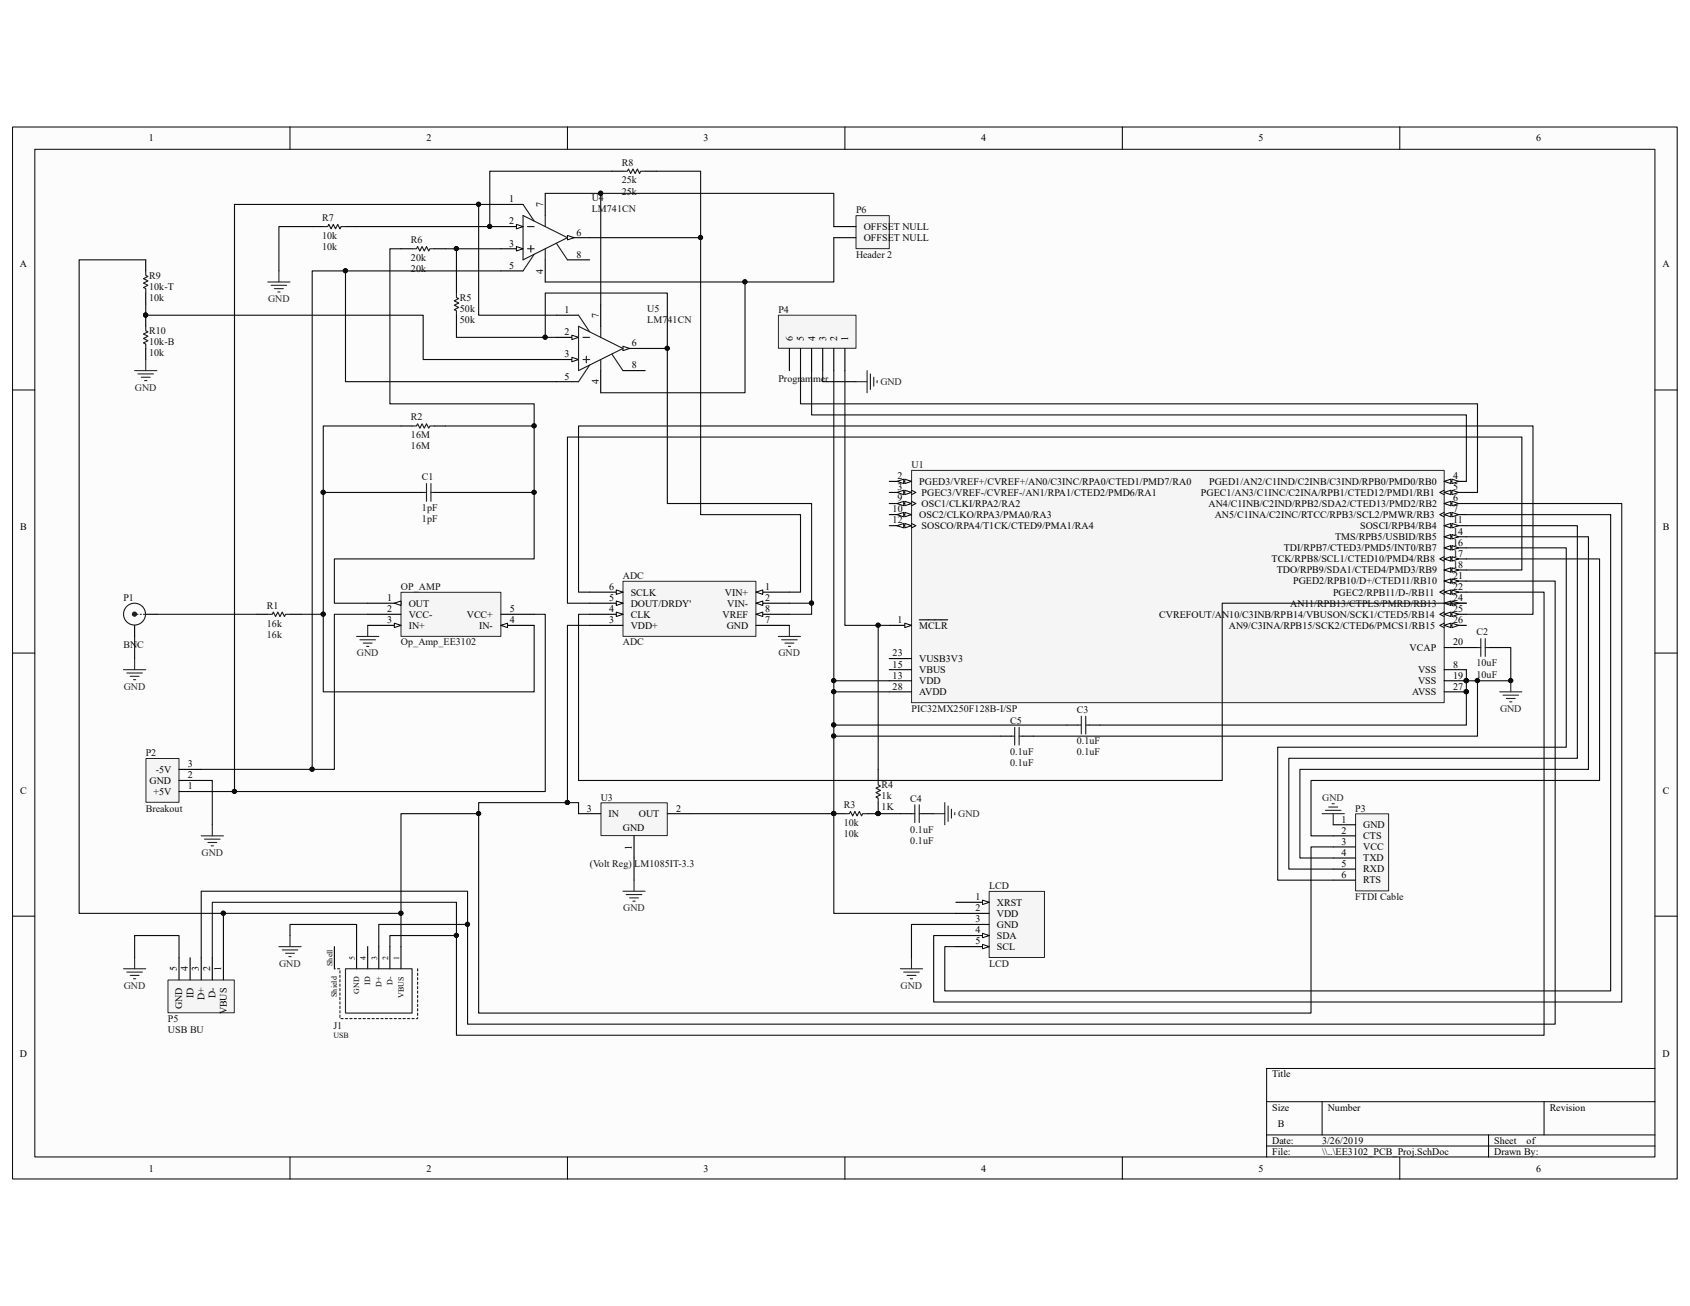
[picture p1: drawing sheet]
<svg xmlns="http://www.w3.org/2000/svg" width="279mm" height="216mm" viewBox="0 0 279 216" stroke-linecap="round" stroke-linejoin="round" font-family="sans-serif">
<path d="M2.1 21h275.2v173.9h-275.2z" fill="#fcfcfc"/>
<path d="M2.1 21h275.2v173.9h-275.2z" fill="none" stroke="#000" stroke-width=".17"/>
<path d="M5.8 24.7h267.8v166.6h-267.8z" fill="#fcfcfc"/>
<g fill="none" stroke="#000" stroke-width=".17">
<path d="M5.8 24.7h267.8v166.6h-267.8zM47.9 21v3.6M93.8 21v3.6M139.7 21v3.6M185.6 21v3.6M231.4 21v3.6M2.1 64.5h3.6M273.6 64.5h3.7M2.1 108h3.6M273.6 108h3.7M2.1 151.5h3.6M273.6 151.5h3.7"/>
<path d="M273.6 176.6h-64.2v14.7M47.9 191.3v3.6M93.8 191.3v3.6M139.7 191.3v3.6M185.6 191.3v3.6M209.4 182.1h64.2M209.4 187.6h64.2M209.4 189.5h64.2M218.6 182.1v5.5M231.4 191.3v3.6M246.1 187.6v3.7M255.3 182.1v5.5"/>
</g>
<path d="M66.3 98h16.5v7.2h-16.5z" fill="#f5f5f5"/>
<path d="M66.3 97.9h16.5v7.3h-16.5z" fill="none" stroke="#262626" stroke-width=".17"/>
<path d="M60.8 99.7h5.5" fill="none" stroke="#000" stroke-width=".18"/>
<path d="M65.2 99.7l1.1-.3v.7z" fill="#fcfcfc"/>
<path d="M65.2 99.7l1.1-.3v.7z" fill="none" stroke="#000" stroke-width=".17"/>
<path d="M60.8 101.6h5.5M60.8 103.4h5.5" fill="none" stroke="#000" stroke-width=".18"/>
<path d="M65.2 103l1.1 .4-1.1 .4z" fill="#fcfcfc"/>
<path d="M65.2 103l1.1 .4-1.1 .4z" fill="none" stroke="#000" stroke-width=".17"/>
<path d="M82.8 103.4h5.5" fill="none" stroke="#000" stroke-width=".18"/>
<path d="M82.8 103.4l1.1-.4v.8z" fill="#fcfcfc"/>
<path d="M82.8 103.4l1.1-.4v.8z" fill="none" stroke="#000" stroke-width=".17"/>
<path d="M66.3 70.4h1.8M71.8 70.4h1.8M68.1 81.4h1.9M71.8 81.4h1.8M22.3 103.4v1.8M24.1 101.6h1.8M42.4 101.6h1.9M47.9 101.6h1.9M82.8 101.6h5.5" fill="none" stroke="#000" stroke-width=".18"/>
<g fill="none" stroke="#1c1c1c" stroke-width=".18">
<path d="M68.1 70.4h.8l.1-.3 .4 .7 .4-.7 .3 .7 .4-.7 .4 .7 .2-.4h.7M70.5 79.9v3M71.2 79.9v3M70 81.4h.5M71.2 81.4h.6M22.6 101.6h.2M23.2 101.6h.2M23.7 101.6h.2M44.3 101.6h.7l.2-.4 .4 .7 .3-.7 .4 .7 .4-.7 .3 .7 .2-.3h.7"/>
<circle cx="22.2" cy="101.5" r="1.81"/>
</g>
<circle cx="22.2" cy="101.5" r=".34" fill="#1c1c1c" stroke="#1c1c1c" stroke-width=".18"/>
<path d="M150.7 77.8h88.1v38.4h-88.1z" fill="#f5f5f5"/>
<path d="M150.7 77.8h88.1v38.4h-88.1z" fill="none" stroke="#262626" stroke-width=".17"/>
<path d="M147 103.4h3.7" fill="none" stroke="#000" stroke-width=".18"/>
<path d="M149.6 103l1.1 .4-1.1 .4z" fill="#fcfcfc"/>
<path d="M149.6 103l1.1 .4-1.1 .4z" fill="none" stroke="#000" stroke-width=".17"/>
<path d="M147 79.6h3.7M152 102.5h4.7" fill="none" stroke="#000" stroke-width=".18"/>
<path d="M149.6 79.2l1.1 .4-1.1 .3z" fill="#fcfcfc"/>
<path d="M149.6 79.2l1.1 .4-1.1 .3z" fill="none" stroke="#000" stroke-width=".17"/>
<path d="M148.3 79.6l1.1-.4v.7z" fill="#fcfcfc"/>
<path d="M148.3 79.6l1.1-.4v.7zM150.7 81l.7 .4-.7 .4" fill="none" stroke="#000" stroke-width=".17"/>
<path d="M147 81.4h3.7" fill="none" stroke="#000" stroke-width=".18"/>
<path d="M149.6 81l1.1 .4-1.1 .4z" fill="#fcfcfc"/>
<path d="M149.6 81l1.1 .4-1.1 .4z" fill="none" stroke="#000" stroke-width=".17"/>
<path d="M148.3 81.4l1.1-.4v.8z" fill="#fcfcfc"/>
<path d="M148.3 81.4l1.1-.4v.8z" fill="none" stroke="#000" stroke-width=".17"/>
<path d="M238.8 79.6h3.6" fill="none" stroke="#000" stroke-width=".18"/>
<path d="M238.8 79.6l1.1-.4v.7z" fill="#fcfcfc"/>
<path d="M238.8 79.6l1.1-.4v.7z" fill="none" stroke="#000" stroke-width=".17"/>
<path d="M240 79.2l1.1 .4-1.1 .3z" fill="#fcfcfc"/>
<path d="M240 79.2l1.1 .4-1.1 .3zM238.8 81l-.8 .4 .8 .4" fill="none" stroke="#000" stroke-width=".17"/>
<path d="M238.8 81.4h3.6" fill="none" stroke="#000" stroke-width=".18"/>
<path d="M238.8 81.4l1.1-.4v.8z" fill="#fcfcfc"/>
<path d="M238.8 81.4l1.1-.4v.8z" fill="none" stroke="#000" stroke-width=".17"/>
<path d="M240 81l1.1 .4-1.1 .4z" fill="#fcfcfc"/>
<path d="M240 81l1.1 .4-1.1 .4z" fill="none" stroke="#000" stroke-width=".17"/>
<path d="M238.8 83.2h3.6" fill="none" stroke="#000" stroke-width=".18"/>
<path d="M238.8 83.2l1.1-.3v.7z" fill="#fcfcfc"/>
<path d="M238.8 83.2l1.1-.3v.7z" fill="none" stroke="#000" stroke-width=".17"/>
<path d="M240 82.9l1.1 .3-1.1 .4z" fill="#fcfcfc"/>
<path d="M238.8 84.7l-.8 .4 .8 .3M240 82.9l1.1 .3-1.1 .4z" fill="none" stroke="#000" stroke-width=".17"/>
<path d="M238.8 85.1h3.6" fill="none" stroke="#000" stroke-width=".18"/>
<path d="M238.8 85.1l1.1-.4v.7z" fill="#fcfcfc"/>
<path d="M238.8 85.1l1.1-.4v.7z" fill="none" stroke="#000" stroke-width=".17"/>
<path d="M240 84.7l1.1 .4-1.1 .3z" fill="#fcfcfc"/>
<path d="M150.7 82.9l.7 .3-.7 .4M240 84.7l1.1 .4-1.1 .3z" fill="none" stroke="#000" stroke-width=".17"/>
<path d="M147 83.2h3.7M238.8 110.7h3.6" fill="none" stroke="#000" stroke-width=".18"/>
<path d="M149.6 82.9l1.1 .3-1.1 .4z" fill="#fcfcfc"/>
<path d="M149.6 82.9l1.1 .3-1.1 .4z" fill="none" stroke="#000" stroke-width=".17"/>
<path d="M148.3 83.2l1.1-.3v.7z" fill="#fcfcfc"/>
<path d="M148.3 83.2l1.1-.3v.7z" fill="none" stroke="#000" stroke-width=".17"/>
<path d="M147 85.1h3.7" fill="none" stroke="#000" stroke-width=".18"/>
<path d="M149.6 84.7l1.1 .4-1.1 .3z" fill="#fcfcfc"/>
<path d="M149.6 84.7l1.1 .4-1.1 .3z" fill="none" stroke="#000" stroke-width=".17"/>
<path d="M148.3 85.1l1.1-.4v.7z" fill="#fcfcfc"/>
<path d="M148.3 85.1l1.1-.4v.7z" fill="none" stroke="#000" stroke-width=".17"/>
<path d="M238.8 86.9h3.6" fill="none" stroke="#000" stroke-width=".18"/>
<path d="M238.8 86.9l1.1-.4v.8z" fill="#fcfcfc"/>
<path d="M238.8 86.9l1.1-.4v.8z" fill="none" stroke="#000" stroke-width=".17"/>
<path d="M240 86.5l1.1 .4-1.1 .4z" fill="#fcfcfc"/>
<path d="M150.7 86.5l.7 .4-.7 .4M240 86.5l1.1 .4-1.1 .4z" fill="none" stroke="#000" stroke-width=".17"/>
<path d="M147 86.9h3.7" fill="none" stroke="#000" stroke-width=".18"/>
<path d="M149.6 86.5l1.1 .4-1.1 .4z" fill="#fcfcfc"/>
<path d="M149.6 86.5l1.1 .4-1.1 .4z" fill="none" stroke="#000" stroke-width=".17"/>
<path d="M148.3 86.9l1.1-.4v.8z" fill="#fcfcfc"/>
<path d="M148.3 86.9l1.1-.4v.8z" fill="none" stroke="#000" stroke-width=".17"/>
<path d="M238.8 88.7h3.6M147 112.5h3.7" fill="none" stroke="#000" stroke-width=".18"/>
<path d="M238.8 88.7l1.1-.3v.7z" fill="#fcfcfc"/>
<path d="M238.8 88.7l1.1-.3v.7z" fill="none" stroke="#000" stroke-width=".17"/>
<path d="M240 88.4l1.1 .3-1.1 .4z" fill="#fcfcfc"/>
<path d="M240 88.4l1.1 .3-1.1 .4z" fill="none" stroke="#000" stroke-width=".17"/>
<path d="M238.8 90.6h3.6M147 110.7h3.7" fill="none" stroke="#000" stroke-width=".18"/>
<path d="M238.8 90.6l1.1-.4v.7z" fill="#fcfcfc"/>
<path d="M238.8 90.6l1.1-.4v.7z" fill="none" stroke="#000" stroke-width=".17"/>
<path d="M240 90.2l1.1 .4-1.1 .3z" fill="#fcfcfc"/>
<path d="M238.8 92l-.8 .4 .8 .4M240 90.2l1.1 .4-1.1 .3z" fill="none" stroke="#000" stroke-width=".17"/>
<path d="M238.8 92.4h3.6" fill="none" stroke="#000" stroke-width=".18"/>
<path d="M238.8 92.4l1.1-.4v.8z" fill="#fcfcfc"/>
<path d="M238.8 92.4l1.1-.4v.8z" fill="none" stroke="#000" stroke-width=".17"/>
<path d="M240 92l1.1 .4-1.1 .4z" fill="#fcfcfc"/>
<path d="M240 92l1.1 .4-1.1 .4z" fill="none" stroke="#000" stroke-width=".17"/>
<path d="M238.8 94.2h3.6" fill="none" stroke="#000" stroke-width=".18"/>
<path d="M238.8 94.2l1.1-.3v.7z" fill="#fcfcfc"/>
<path d="M238.8 94.2l1.1-.3v.7z" fill="none" stroke="#000" stroke-width=".17"/>
<path d="M240 93.9l1.1 .3-1.1 .4z" fill="#fcfcfc"/>
<path d="M240 93.9l1.1 .3-1.1 .4z" fill="none" stroke="#000" stroke-width=".17"/>
<path d="M238.8 96.1h3.6M238.8 112.5h3.6M238.8 107h3.6" fill="none" stroke="#000" stroke-width=".18"/>
<circle cx="242.4" cy="112.5" r=".34" fill="#0e0e0e" stroke="#0e0e0e" stroke-width=".17"/>
<path d="M238.8 96.1l1.1-.4v.7z" fill="#fcfcfc"/>
<path d="M238.8 96.1l1.1-.4v.7z" fill="none" stroke="#000" stroke-width=".17"/>
<path d="M240 95.7l1.1 .4-1.1 .3z" fill="#fcfcfc"/>
<path d="M238.8 97.5l-.8 .4 .8 .4M240 95.7l1.1 .4-1.1 .3z" fill="none" stroke="#000" stroke-width=".17"/>
<path d="M238.8 97.9h3.6" fill="none" stroke="#000" stroke-width=".18"/>
<path d="M238.8 97.9l1.1-.4v.8z" fill="#fcfcfc"/>
<path d="M238.8 97.9l1.1-.4v.8z" fill="none" stroke="#000" stroke-width=".17"/>
<path d="M240 97.5l1.1 .4-1.1 .4z" fill="#fcfcfc"/>
<path d="M240 97.5l1.1 .4-1.1 .4z" fill="none" stroke="#000" stroke-width=".17"/>
<path d="M238.8 99.7h3.6M147 108.9h3.7" fill="none" stroke="#000" stroke-width=".18"/>
<path d="M238.8 99.7l1.1-.3v.7z" fill="#fcfcfc"/>
<path d="M238.8 99.7l1.1-.3v.7z" fill="none" stroke="#000" stroke-width=".17"/>
<path d="M240 99.4l1.1 .3-1.1 .4z" fill="#fcfcfc"/>
<path d="M240 99.4l1.1 .3-1.1 .4zM238.8 101.2l-.8 .4 .8 .3" fill="none" stroke="#000" stroke-width=".17"/>
<path d="M238.8 101.6h3.6" fill="none" stroke="#000" stroke-width=".18"/>
<path d="M238.8 101.6l1.1-.4v.7z" fill="#fcfcfc"/>
<path d="M238.8 101.6l1.1-.4v.7z" fill="none" stroke="#000" stroke-width=".17"/>
<path d="M240 101.2l1.1 .4-1.1 .3z" fill="#fcfcfc"/>
<path d="M238.8 103l-.8 .4 .8 .4M240 101.2l1.1 .4-1.1 .3z" fill="none" stroke="#000" stroke-width=".17"/>
<path d="M238.8 103.4h3.6" fill="none" stroke="#000" stroke-width=".18"/>
<path d="M238.8 103.4l1.1-.4v.8z" fill="#fcfcfc"/>
<path d="M238.8 103.4l1.1-.4v.8z" fill="none" stroke="#000" stroke-width=".17"/>
<path d="M240 103l1.1 .4-1.1 .4z" fill="#fcfcfc"/>
<path d="M240 103l1.1 .4-1.1 .4z" fill="none" stroke="#000" stroke-width=".17"/>
<path d="M147 114.4h3.7M238.8 114.4h3.6M242.4 107h1.9M246.1 107h1.8M55.3 156.5v3.7M59 156.5v3.7M60.8 156.5v3.7M62.6 156.5v3.7M64.5 156.5v3.7M66.3 156.5v3.7" fill="none" stroke="#000" stroke-width=".18"/>
<g fill="#0e0e0e" stroke="#0e0e0e" stroke-width=".17">
<circle cx="242.4" cy="114.3" r=".34"/>
<circle cx="242.4" cy="112.5" r=".34"/>
<circle cx="249.8" cy="112.5" r=".34"/>
</g>
<path d="M244.3 107h.5M244.8 105.6v2.9M245.5 105.6v2.9M245.5 107h.6M57.1 160.2h11v7.3h-11z" fill="none" stroke="#1c1c1c" stroke-width=".18"/>
<path d="M69 160.2v8.2h-12.8v-8.2h-.9" fill="none" stroke="#1c1c1c" stroke-width=".18" stroke-dasharray=".4 .4"/>
<g fill="none" stroke="#262626" stroke-width=".18">
<path d="M128.7 105.2h3.6M129.2 105.8h2.6M129.8 106.3h1.4M130.3 106.9h.4M130.5 103.4v1.8M247.9 114.4h3.7M248.5 114.9h2.6M249 115.5h1.5M249.6 116h.4M249.8 112.5v1.9M46.1 156.5h3.7M46.7 157h2.5"/>
<path d="M47.2 157.6h1.5M47.8 158.1h.3M47.9 154.7v1.8M103 147.3h3.7M103.5 147.9h2.6M104.1 148.4h1.5M104.6 149h.4M104.8 145.5v1.8M150.7 158.3v1.9M148.9 160.2h3.6M149.4 160.7h2.6M150 161.3h1.4"/>
<path d="M150.5 161.8h.4"/>
</g>
<path d="M99.4 132.8h10.9v5.3h-10.9z" fill="#f5f5f5"/>
<path d="M99.4 132.7h10.9v5.4h-10.9z" fill="none" stroke="#262626" stroke-width=".17"/>
<path d="M95.6 134.5h3.7M104.8 138.2v3.6M110.3 134.5h3.7" fill="none" stroke="#000" stroke-width=".18"/>
<path d="M59 105.2h3.6M59.5 105.8h2.6M60.1 106.3h1.4M60.6 106.9h.4M60.8 103.4v1.8" fill="none" stroke="#262626" stroke-width=".18"/>
<path d="M224.2 134.6h5.4v12.7h-5.4z" fill="#f5f5f5"/>
<path d="M224.1 134.5h5.5v12.8h-5.5z" fill="none" stroke="#262626" stroke-width=".17"/>
<path d="M220.4 136.3h3.7M220.4 138.2h3.7M220.4 140h3.7M220.4 141.8h3.7M220.4 143.7h3.7M220.4 145.5h3.7" fill="none" stroke="#000" stroke-width=".18"/>
<path d="M218.6 134.5h3.6M219.1 134h2.6M219.7 133.4h1.4M220.2 132.9h.4M220.4 134.5v1.8" fill="none" stroke="#262626" stroke-width=".18"/>
<path d="M128.7 52.2h12.8v5.4h-12.8z" fill="#f5f5f5"/>
<path d="M128.7 52.1h12.8v5.5h-12.8z" fill="none" stroke="#262626" stroke-width=".17"/>
<g fill="none" stroke="#000" stroke-width=".18">
<path d="M130.5 57.6v3.7M132.3 57.6v3.7M134.2 57.6v3.7M136 57.6v3.7M137.8 57.6v3.7M139.7 57.6v3.7M176.4 119.9h1.8M180 119.9h1.9M137.8 134.5h1.9M145.2 132.7v1.8h-1.8M145.2 127.2v1.8M148.9 134.5h1.8"/>
<path d="M152.5 134.5h1.9M165.4 121.7h1.8M169 121.7h1.9"/>
</g>
<path d="M141.5 63.1h1.9M143.4 61.3v3.6M143.9 61.8v2.6M144.5 62.4v1.4M145 62.9v.4M154.4 134.5h1.8M156.2 132.7v3.6M156.7 133.2v2.6M157.3 133.8v1.4M157.8 134.3v.4" fill="none" stroke="#262626" stroke-width=".18"/>
<g fill="#0e0e0e" stroke="#0e0e0e" stroke-width=".17">
<circle cx="137.8" cy="134.5" r=".34"/>
<circle cx="145.2" cy="134.5" r=".34"/>
</g>
<g fill="none" stroke="#1c1c1c" stroke-width=".18">
<path d="M178.2 119.9h.6M178.8 118.4v2.9M179.5 118.4v2.9M179.5 119.9h.5M139.7 134.5h.7l.2-.4 .4 .8 .3-.8 .4 .8 .4-.8 .3 .8 .2-.4h.8M145.2 129v.8l.4 .1-.8 .4 .8 .4-.8 .3 .8 .4-.8 .4 .4 .2v.7M150.7 134.5h.5M151.2 133.1v2.9M152 133.1v2.9M152 134.5h.5M167.2 121.7h.6M167.8 120.2v3"/>
<path d="M168.5 120.2v3M168.5 121.7h.5"/>
</g>
<path d="M163.6 147.4h9.1v10.9h-9.1z" fill="#f5f5f5"/>
<path d="M163.5 147.4h9.2v10.9h-9.2z" fill="none" stroke="#262626" stroke-width=".17"/>
<path d="M158 149.2h5.5" fill="none" stroke="#000" stroke-width=".18"/>
<path d="M162.4 148.8l1.1 .4-1.1 .3z" fill="#fcfcfc"/>
<path d="M162.4 148.8l1.1 .4-1.1 .3z" fill="none" stroke="#000" stroke-width=".17"/>
<path d="M158 151h5.5M158 152.8h5.5M158 154.7h5.5" fill="none" stroke="#000" stroke-width=".18"/>
<path d="M162.4 154.3l1.1 .4-1.1 .3z" fill="#fcfcfc"/>
<path d="M162.4 154.3l1.1 .4-1.1 .3z" fill="none" stroke="#000" stroke-width=".17"/>
<path d="M158 156.5h5.5" fill="none" stroke="#000" stroke-width=".18"/>
<path d="M162.4 156.1l1.1 .4-1.1 .4z" fill="#fcfcfc"/>
<path d="M162.4 156.1l1.1 .4-1.1 .4z" fill="none" stroke="#000" stroke-width=".17"/>
<path d="M20.4 110.7h3.7M21 111.3h2.5M21.5 111.8h1.5M22.1 112.4h.3M22.3 108.9v1.8" fill="none" stroke="#262626" stroke-width=".18"/>
<path d="M24.2 125.4h5.4v7.2h-5.4z" fill="#f5f5f5"/>
<path d="M24.1 125.4h5.5v7.2h-5.5z" fill="none" stroke="#262626" stroke-width=".17"/>
<path d="M29.6 130.9h3.7M29.6 129h3.7M29.6 127.2h3.7" fill="none" stroke="#000" stroke-width=".18"/>
<path d="M33.3 138.2h3.6M33.8 138.7h2.6M34.4 139.3h1.4M34.9 139.8h.4M35.1 136.3v1.9" fill="none" stroke="#262626" stroke-width=".18"/>
<path d="M27.8 162.1h10.9v5.3h-10.9z" fill="#f5f5f5"/>
<path d="M27.8 162h10.9v5.4h-10.9z" fill="none" stroke="#262626" stroke-width=".17"/>
<path d="M82.8 41.1h3.7M93.8 43h3.7M29.6 158.3v3.7M31.4 158.3v3.7M33.3 158.3v3.7M35.1 158.3v3.7M36.9 158.3v3.7" fill="none" stroke="#000" stroke-width=".18"/>
<path d="M22.3 158.3v1.9M20.4 160.2h3.7M21 160.7h2.5M21.5 161.3h1.5M22.1 161.8h.3" fill="none" stroke="#262626" stroke-width=".18"/>
<path d="M85.4 40.8l1.1 .3-1.1 .4z" fill="#fcfcfc"/>
<path d="M85.4 40.8l1.1 .3-1.1 .4z" fill="none" stroke="#000" stroke-width=".17"/>
<path d="M82.8 37.5h3.7" fill="none" stroke="#000" stroke-width=".18"/>
<path d="M85.4 37.1l1.1 .4-1.1 .3z" fill="#fcfcfc"/>
<path d="M85.4 37.1l1.1 .4-1.1 .3z" fill="none" stroke="#000" stroke-width=".17"/>
<path d="M82.8 33.8h3.7M93.8 39.3h3.7M82.8 44.8h3.7M90.1 43v3.6" fill="none" stroke="#000" stroke-width=".18"/>
<path d="M93.8 38.9l1.1 .4-1.1 .4z" fill="#fcfcfc"/>
<path d="M93.8 38.9l1.1 .4-1.1 .4z" fill="none" stroke="#000" stroke-width=".17"/>
<path d="M51.6 37.5h1.8M57.1 37.5h1.9M90.1 32v3.6M101.2 28.3h1.8M106.7 28.3h1.8M66.3 41.1h1.8M71.8 41.1h1.8M75.5 46.6v1.8M75.5 52.1v1.8M92 59.4h3.6M103 61.3h3.7" fill="none" stroke="#000" stroke-width=".18"/>
<g fill="none" stroke="#1c1c1c" stroke-width=".18">
<path d="M53.5 37.5h.7l.2-.4 .3 .7 .4-.7 .4 .7 .3-.7 .4 .7 .2-.3h.7M86.5 35.6l7.3 3.7-7.3 3.7zM86.5 33.8l1.8 2.7M87.2 37.5h1.1M90.1 35.6v1.9M103 28.3h.7l.2-.4 .4 .8 .3-.8 .4 .8 .4-.8 .3 .8 .2-.4h.8M68.1 41.1h.8l.1-.3 .4 .7 .4-.7 .3 .7 .4-.7 .4 .7 .2-.4h.7M75.5 48.4v.8l.3 .2-.7 .3 .7 .4-.7 .4 .7 .3-.7 .4 .4 .2v.7M87.2 41.1h1.1M87.8 40.6v1.1M88.3 42l-1.8 2.8M90.1 41.1v1.9"/>
<path d="M92 40.2l1.8 2.8"/>
</g>
<path d="M94.5 59.1l1.1 .3-1.1 .4z" fill="#fcfcfc"/>
<path d="M94.5 59.1l1.1 .3-1.1 .4z" fill="none" stroke="#000" stroke-width=".17"/>
<path d="M92 55.8h3.6" fill="none" stroke="#000" stroke-width=".18"/>
<path d="M94.5 55.4l1.1 .4-1.1 .3z" fill="#fcfcfc"/>
<path d="M94.5 55.4l1.1 .4-1.1 .3z" fill="none" stroke="#000" stroke-width=".17"/>
<path d="M92 52.1h3.6M103 57.6h3.7M92 63.1h3.6M99.3 61.3v3.6" fill="none" stroke="#000" stroke-width=".18"/>
<path d="M103 57.2l1.1 .4-1.1 .4z" fill="#fcfcfc"/>
<path d="M103 57.2l1.1 .4-1.1 .4z" fill="none" stroke="#000" stroke-width=".17"/>
<path d="M99.3 50.3v3.6" fill="none" stroke="#000" stroke-width=".18"/>
<path d="M95.6 53.9l7.4 3.7-7.4 3.7zM95.6 52.1l1.9 2.8M96.4 55.8h1.1M96.4 59.4h1.1M96.9 58.9v1.1M99.3 53.9v1.9M99.3 59.4v1.9M101.2 58.5l1.8 2.8M97.5 60.4l-1.9 2.7" fill="none" stroke="#1c1c1c" stroke-width=".18"/>
<path d="M44.3 46.6h3.6M44.8 47.2h2.6M45.4 47.7h1.4M45.9 48.3h.4M46.1 44.8v1.8" fill="none" stroke="#262626" stroke-width=".18"/>
<path d="M141.6 35.7h5.4v5.4h-5.4z" fill="#f5f5f5"/>
<path d="M141.5 35.6h5.5v5.5h-5.5z" fill="none" stroke="#262626" stroke-width=".17"/>
<path d="M137.8 37.5h3.7M137.8 39.3h3.7M24.1 43v1.8M24.1 48.4v1.9M24.1 52.1v1.8M24.1 57.6v1.8" fill="none" stroke="#000" stroke-width=".18"/>
<path d="M24.1 44.8v.7l.4 .2-.8 .4 .8 .3-.8 .4 .8 .4-.8 .3 .4 .2v.7M24.1 53.9v.8l.4 .2-.8 .3 .8 .4-.8 .4 .8 .3-.8 .4 .4 .2v.7" fill="none" stroke="#1c1c1c" stroke-width=".18"/>
<circle cx="24.1" cy="52.1" r=".34" fill="#0e0e0e" stroke="#0e0e0e" stroke-width=".17"/>
<path d="M24.1 59.4v1.9M22.3 61.3h3.6M22.8 61.8h2.6M23.4 62.4h1.4M23.9 62.9h.4" fill="none" stroke="#262626" stroke-width=".18"/>
<path d="M103 96.1h22v9.1h-22z" fill="#f5f5f5"/>
<path d="M103 96.1h22v9.1h-22z" fill="none" stroke="#262626" stroke-width=".17"/>
<path d="M97.5 97.9h5.5" fill="none" stroke="#000" stroke-width=".18"/>
<path d="M101.9 97.5l1.1 .4-1.1 .4z" fill="#fcfcfc"/>
<path d="M101.9 97.5l1.1 .4-1.1 .4z" fill="none" stroke="#000" stroke-width=".17"/>
<path d="M97.5 99.7h5.5" fill="none" stroke="#000" stroke-width=".18"/>
<path d="M101.9 99.4l1.1 .3-1.1 .4z" fill="#fcfcfc"/>
<path d="M101.9 99.4l1.1 .3-1.1 .4z" fill="none" stroke="#000" stroke-width=".17"/>
<path d="M97.5 101.6h5.5" fill="none" stroke="#000" stroke-width=".18"/>
<path d="M101.9 101.2l1.1 .4-1.1 .3z" fill="#fcfcfc"/>
<path d="M101.9 101.2l1.1 .4-1.1 .3z" fill="none" stroke="#000" stroke-width=".17"/>
<path d="M97.5 103.4h5.5M125 103.4h5.5M125 101.6h5.5" fill="none" stroke="#000" stroke-width=".18"/>
<path d="M125 101.6l1.1-.4v.7z" fill="#fcfcfc"/>
<path d="M125 101.6l1.1-.4v.7z" fill="none" stroke="#000" stroke-width=".17"/>
<path d="M125 99.7h5.5" fill="none" stroke="#000" stroke-width=".18"/>
<path d="M125 99.7l1.1-.3v.7z" fill="#fcfcfc"/>
<path d="M125 99.7l1.1-.3v.7z" fill="none" stroke="#000" stroke-width=".17"/>
<path d="M125 97.9h5.5" fill="none" stroke="#000" stroke-width=".18"/>
<path d="M125 97.9l1.1-.4v.8z" fill="#fcfcfc"/>
<path d="M125 97.9l1.1-.4v.8z" fill="none" stroke="#000" stroke-width=".17"/>
<g fill="none" stroke="#0e0e0e" stroke-width=".18">
<path d="M51.6 37.5h-5.5v7.3M59 37.5h23.8M79.1 33.8v18.3h12.9M82.8 33.8h-44v97.1M90.1 32h47.7v5.5M97.5 39.3h18.3M99.3 32v18.3M101.2 28.3h-20.2v9.2M108.5 28.3h7.3v56.8h16.5v12.8h-1.8M137.8 39.3v7.3h-47.7M24.1 43h-11v108h23.8M24.1 50.3v1.8h45.9v7.3h22"/>
<path d="M57.1 44.8v18.3h34.9M66.3 41.1h-1.8v25.7h23.8v3.6M73.6 41.1h9.2M75.5 53.9v1.9h14.6M75.5 41.1v5.5M82.8 44.8h-31.2v82.4M92 55.8h-1.9v-7.4h20.2v9.2h-3.6M110.3 57.6v25.6h23.9v16.5h-3.7M123.2 46.6v18.3h-23.9M66.3 70.4h-12.9v11h14.7M73.6 70.4h14.7v11h-14.7M132.3 61.3v5.5h112v14.6h-1.9"/>
<path d="M134.2 61.3v7.3h108.2v11M136 61.3v1.8h5.5M137.8 61.3v51.2M139.7 61.3v42.1h7.3M53.4 81.4v20.2h-3.6M88.3 81.4v11h-33v7.3h5.5M97.5 97.9h-1.9v-27.5h157.8v31.2h-11M134.2 99.7v1.9h-3.7M242.4 85.1h23.9v78.7h-110.1v-7.3h1.8M242.4 83.2h25.7v82.4h-113.7v-10.9h3.6M242.4 92.4h22v36.6h-47.7v9.2h3.7M242.4 88.7h20.2v38.5h-47.7v14.6h5.5"/>
<path d="M242.4 86.9h18.4v38.5h-47.7v18.3h7.3M242.4 90.6h16.5v32.9h-47.7v22h9.2M242.4 96.1h14.7v73.2h-179.8v-16.5h-14.7v3.7M242.4 97.9h12.9v73.2h-179.8v-16.4h-11v1.8M242.4 99.7h-40.3v29.3h-106.5v-27.4h1.9M242.4 94.2h9.2v-21.9h-157.8v27.4h3.7M22.3 105.2v3.7M25.9 101.6h16.5M53.4 101.6v12.8h34.9v-11M60.8 101.6h-5.5v25.6h-22M88.3 101.6h1.8v29.3h-56.8M97.5 103.4h-3.7v29.3"/>
<path d="M137.8 114.4h9.2M137.8 119.9h38.6M145.2 103.4v23.8M147 112.5h-9.2v22h-23.8M242.4 110.7v9.2h-60.5M244.3 112.5v9.2h-73.4M247.9 107h1.9v5.5h-7.4M33.3 129h1.8v7.3M79.1 134.5v33h137.6v-27.5h3.7M93.8 132.7h-14.7v1.8h-12.8v22M93.8 132.7h1.8v1.8M137.8 134.5v16.5h20.2"/>
<path d="M137.8 121.7h27.6M145.2 134.5h3.7M22.3 158.3v-3.6h7.3v3.6M47.9 154.7v-1.9h11.1v3.7M66.3 151h-29.4v7.3M75.5 154.7v-5.5h-40.4v9.1M77.3 152.8v-5.5h-44v11M104.8 141.8v3.7M158 152.8h-7.3v5.5"/>
</g>
<g fill="#0e0e0e" stroke="#0e0e0e" stroke-width=".17">
<circle cx="137.8" cy="134.5" r=".34"/>
<circle cx="137.8" cy="121.7" r=".34"/>
<circle cx="137.8" cy="119.8" r=".34"/>
<circle cx="137.8" cy="114.3" r=".34"/>
<circle cx="137.8" cy="112.5" r=".34"/>
<circle cx="66.3" cy="151" r=".34"/>
<circle cx="79.1" cy="134.5" r=".34"/>
<circle cx="93.8" cy="132.7" r=".34"/>
<circle cx="53.4" cy="81.4" r=".34"/>
<circle cx="88.3" cy="81.4" r=".34"/>
<circle cx="88.3" cy="70.4" r=".34"/>
<circle cx="53.4" cy="101.5" r=".34"/>
<circle cx="77.3" cy="152.8" r=".34"/>
<circle cx="75.5" cy="154.6" r=".34"/>
<circle cx="242.4" cy="114.3" r=".34"/>
<circle cx="242.4" cy="112.5" r=".34"/>
<circle cx="145.2" cy="103.4" r=".34"/>
<circle cx="145.2" cy="134.5" r=".34"/>
<circle cx="244.3" cy="112.5" r=".34"/>
<circle cx="249.8" cy="112.5" r=".34"/>
<circle cx="51.6" cy="127.2" r=".34"/>
<circle cx="38.8" cy="130.8" r=".34"/>
<circle cx="36.9" cy="151" r=".34"/>
<circle cx="110.3" cy="57.6" r=".34"/>
<circle cx="90.1" cy="55.7" r=".34"/>
<circle cx="81" cy="37.4" r=".34"/>
<circle cx="115.8" cy="39.3" r=".34"/>
<circle cx="99.3" cy="31.9" r=".34"/>
<circle cx="123.2" cy="46.6" r=".34"/>
<circle cx="79.1" cy="33.8" r=".34"/>
<circle cx="57.1" cy="44.8" r=".34"/>
<circle cx="75.5" cy="41.1" r=".34"/>
<circle cx="24.1" cy="52.1" r=".34"/>
<circle cx="134.2" cy="99.7" r=".34"/>
</g>
<g font-size="1.7">
<text x="24.6" y="23.4">1</text>
<text x="70.5" y="23.4">2</text>
<text x="116.3" y="23.4">3</text>
<text x="162.2" y="23.4">4</text>
<text x="208.1" y="23.4">5</text>
<text x="254" y="23.4">6</text>
<text x="84.2" y="33.4">1</text>
<text x="89.8" y="34.2" transform="rotate(-90 89.8 34.2)">7</text>
<text x="84.2" y="40.8">3</text>
<text x="84.2" y="37.1">2</text>
<text x="95.3" y="38.9">6</text>
<text x="142.8" y="38">OFFSET NULL</text>
<text x="142.8" y="39.8">OFFSET NULL</text>
<text x="3.3" y="44.2">A</text>
<text x="84.2" y="44.4">5</text>
<text x="89.8" y="45.3" transform="rotate(-90 89.8 45.3)">4</text>
<text x="95.3" y="42.6">8</text>
<text x="274.9" y="44.2">A</text>
<text x="93.3" y="51.8">1</text>
<text x="99" y="52.5" transform="rotate(-90 99 52.5)">7</text>
<text x="93.3" y="59.1">3</text>
<text x="93.3" y="55.4">2</text>
<text x="104.4" y="57.2">6</text>
<text x="131.1" y="56.3" transform="rotate(-90 131.1 56.3)">6</text>
<text x="132.9" y="56.3" transform="rotate(-90 132.9 56.3)">5</text>
<text x="134.7" y="56.3" transform="rotate(-90 134.7 56.3)">4</text>
<text x="136.6" y="56.3" transform="rotate(-90 136.6 56.3)">3</text>
<text x="138.4" y="56.3" transform="rotate(-90 138.4 56.3)">2</text>
<text x="140.3" y="56.3" transform="rotate(-90 140.3 56.3)">1</text>
<text x="93.3" y="62.7">5</text>
<text x="99" y="63.5" transform="rotate(-90 99 63.5)">4</text>
<text x="104.4" y="60.9">8</text>
<text x="148.4" y="79.2">2</text>
<text x="148.4" y="81.1">3</text>
<text x="148.4" y="82.9">9</text>
<text x="152" y="80.1">PGED3/VREF+/CVREF+/AN0/C3INC/RPA0/CTED1/PMD7/RA0</text>
<text x="152.4" y="82">PGEC3/VREF-/CVREF-/AN1/RPA1/CTED2/PMD6/RA1</text>
<text x="152.4" y="83.8">OSC1/CLKI/RPA2/RA2</text>
<text x="198.5" y="82">PGEC1/AN3/C1INC/C2INA/RPB1/CTED12/PMD1/RB1</text>
<text x="199.8" y="83.8">AN4/C1INB/C2IND/RPB2/SDA2/CTED13/PMD2/RB2</text>
<text x="199.9" y="80.1">PGED1/AN2/C1IND/C2INB/C3IND/RPB0/PMD0/RB0</text>
<text x="240.2" y="79.2">4</text>
<text x="240.2" y="81.1">5</text>
<text x="240.2" y="82.9">6</text>
<text x="3.3" y="87.7">B</text>
<text x="147.6" y="84.7">10</text>
<text x="147.6" y="86.5">12</text>
<text x="152" y="85.6">OSC2/CLKO/RPA3/PMA0/RA3</text>
<text x="152.4" y="87.5">SOSCO/RPA4/T1CK/CTED9/PMA1/RA4</text>
<text x="200.8" y="85.6">AN5/C1INA/C2INC/RTCC/RPB3/SCL2/PMWR/RB3</text>
<text x="220.7" y="89.3">TMS/RPB5/USBID/RB5</text>
<text x="224.9" y="87.5">SOSCI/RPB4/RB4</text>
<text x="240.2" y="84.7">7</text>
<text x="240.2" y="86.5">11</text>
<text x="240.2" y="88.4">14</text>
<text x="274.9" y="87.7">B</text>
<text x="210.2" y="93">TCK/RPB8/SCL1/CTED10/PMD4/RB8</text>
<text x="211.1" y="94.8">TDO/RPB9/SDA1/CTED4/PMD3/RB9</text>
<text x="212.3" y="91.1">TDI/RPB7/CTED3/PMD5/INT0/RB7</text>
<text x="240.2" y="90.2">16</text>
<text x="240.2" y="92">17</text>
<text x="240.2" y="93.9">18</text>
<text x="240.2" y="95.7">21</text>
<text x="64" y="99.4">1</text>
<text x="64" y="101.2">2</text>
<text x="67.6" y="100.3">OUT</text>
<text x="84.3" y="101.2">5</text>
<text x="100.7" y="97.5">6</text>
<text x="100.7" y="99.4">5</text>
<text x="100.7" y="101.2">4</text>
<text x="104.3" y="98.5">SCLK</text>
<text x="104.3" y="100.3">DOUT/DRDY'</text>
<text x="119.8" y="98.5">VIN+</text>
<text x="120.2" y="100.3">VIN-</text>
<text x="126.5" y="101.2">8</text>
<text x="126.5" y="99.4">2</text>
<text x="126.5" y="97.5">1</text>
<text x="213.3" y="100.3">AN11/RPB13/CTPLS/PMRD/RB13</text>
<text x="213.8" y="96.6">PGED2/RPB10/D+/CTED11/RB10</text>
<text x="220.4" y="98.5">PGEC2/RPB11/D-/RB11</text>
<text x="240.2" y="97.5">22</text>
<text x="240.2" y="99.4">24</text>
<text x="240.2" y="101.2">25</text>
<text x="64" y="103">3</text>
<text x="67.6" y="102.1">VCC-</text>
<text x="67.6" y="103.9">IN+</text>
<text x="77.2" y="102.1">VCC+</text>
<text x="79.2" y="103.9">IN-</text>
<text x="84.3" y="103">4</text>
<text x="100.7" y="103">3</text>
<text x="104.3" y="102.1">CLK</text>
<text x="104.3" y="103.9">VDD+</text>
<text x="119.5" y="102.1">VREF</text>
<text x="120.1" y="103.9">GND</text>
<text x="126.5" y="103">7</text>
<text x="148.4" y="103">1</text>
<text x="152" y="103.9">MCLR</text>
<text x="191.6" y="102.1">CVREFOUT/AN10/C3INB/RPB14/VBUSON/SCK1/CTED5/RB14</text>
<text x="203.2" y="103.9">AN9/C3INA/RPB15/SCK2/CTED6/PMCS1/RB15</text>
<text x="233" y="107.6">VCAP</text>
<text x="240.2" y="106.7">20</text>
<text x="240.2" y="103">26</text>
<text x="147.6" y="112.2">13</text>
<text x="147.6" y="110.4">15</text>
<text x="147.6" y="108.5">23</text>
<text x="152" y="113.1">VDD</text>
<text x="152" y="111.3">VBUS</text>
<text x="152" y="109.4">VUSB3V3</text>
<text x="234.4" y="111.3">VSS</text>
<text x="234.4" y="113.1">VSS</text>
<text x="240.2" y="110.4">8</text>
<text x="240.2" y="112.2">19</text>
<text x="147.6" y="114">28</text>
<text x="152" y="114.9">AVDD</text>
<text x="233.5" y="114.9">AVSS</text>
<text x="240.2" y="114">27</text>
<text x="3.3" y="131.2">C</text>
<text x="24.7" y="129.6">GND</text>
<text x="25.4" y="131.4">+5V</text>
<text x="25.7" y="127.8">-5V</text>
<text x="31.1" y="130.5">1</text>
<text x="31.1" y="128.7">2</text>
<text x="31.1" y="126.8">3</text>
<text x="274.9" y="131.2">C</text>
<text x="97" y="134.2">3</text>
<text x="100.6" y="135.1">IN</text>
<text x="103" y="137.5">GND</text>
<text x="105.6" y="135.1">OUT</text>
<text x="111.8" y="134.2">2</text>
<text x="221.8" y="136">1</text>
<text x="221.8" y="137.8">2</text>
<text x="225.4" y="136.9">GND</text>
<text x="104.5" y="140.5" transform="rotate(-90 104.5 140.5)">1</text>
<text x="221.8" y="139.7">3</text>
<text x="221.8" y="141.5">4</text>
<text x="221.8" y="143.3">5</text>
<text x="225.4" y="138.7">CTS</text>
<text x="225.4" y="140.5">VCC</text>
<text x="225.4" y="142.4">TXD</text>
<text x="161.2" y="148.8">1</text>
<text x="164.8" y="149.7">XRST</text>
<text x="221.8" y="145.2">6</text>
<text x="225.4" y="144.2">RXD</text>
<text x="225.4" y="146">RTS</text>
<text x="161.2" y="150.6">2</text>
<text x="161.2" y="152.5">3</text>
<text x="161.2" y="154.3">4</text>
<text x="164.8" y="151.6">VDD</text>
<text x="164.8" y="153.4">GND</text>
<text x="164.8" y="155.2">SDA</text>
<text x="29.3" y="160.5" transform="rotate(-90 29.3 160.5)">5</text>
<text x="31.1" y="160.5" transform="rotate(-90 31.1 160.5)">4</text>
<text x="32.9" y="160.5" transform="rotate(-90 32.9 160.5)">3</text>
<text x="34.8" y="160.5" transform="rotate(-90 34.8 160.5)">2</text>
<text x="36.6" y="160.5" transform="rotate(-90 36.6 160.5)">1</text>
<text x="161.2" y="156.1">5</text>
<text x="164.8" y="157.1">SCL</text>
<text x="30.1" y="166.8" transform="rotate(-90 30.1 166.8)">GND</text>
<text x="32" y="165" transform="rotate(-90 32 165)">ID</text>
<text x="33.8" y="165.4" transform="rotate(-90 33.8 165.4)">D+</text>
<text x="35.6" y="165" transform="rotate(-90 35.6 165)">D-</text>
<text x="37.5" y="167.7" transform="rotate(-90 37.5 167.7)">VBUS</text>
<text x="3.3" y="174.7">D</text>
<text x="210.3" y="178.1">Title</text>
<text x="274.9" y="174.7">D</text>
<text x="210.3" y="183.6">Size</text>
<text x="219.5" y="183.6">Number</text>
<text x="256.2" y="183.6">Revision</text>
<text x="210.3" y="189.1">Date:</text>
<text x="210.3" y="190.9">File:</text>
<text x="211.2" y="186.4">B</text>
<text x="218.6" y="189.1">3/26/2019</text>
<text x="218.6" y="190.9">\\..\EE3102_PCB_Proj.SchDoc</text>
<text x="247" y="189.1">Sheet</text>
<text x="247" y="190.9">Drawn By:</text>
<text x="252.4" y="189.1">of</text>
<text x="24.6" y="193.7">1</text>
<text x="70.5" y="193.7">2</text>
<text x="116.3" y="193.7">3</text>
<text x="162.2" y="193.7">4</text>
<text x="208.1" y="193.7">5</text>
<text x="254" y="193.7">6</text>
</g>
<g font-size="1.7" fill="#0e0e0e">
<text x="102.8" y="27.4">R8</text>
<text x="97.8" y="33.3">U4</text>
<text x="97.8" y="35.1">LM741CN</text>
<text x="102.8" y="32.2">25k</text>
<text x="102.8" y="30.3">25k</text>
<text x="141.5" y="35.3">P6</text>
<text x="53.3" y="41.3">10k</text>
<text x="53.3" y="36.5">R7</text>
<text x="53.3" y="39.5">10k</text>
<text x="67.9" y="40.2">R6</text>
<text x="24.6" y="46.1">R9</text>
<text x="24.6" y="47.9">10k-T</text>
<text x="67.9" y="45">20k</text>
<text x="67.9" y="43.1">20k</text>
<text x="141.5" y="42.6">Header 2</text>
<text x="24.6" y="49.7">10k</text>
<text x="76" y="53.4">50k</text>
<text x="76" y="49.7">R5</text>
<text x="76" y="51.6">50k</text>
<text x="107" y="51.6">U5</text>
<text x="107" y="53.4">LM741CN</text>
<text x="128.7" y="51.8">P4</text>
<text x="24.6" y="58.9">10k</text>
<text x="24.6" y="55.2">R10</text>
<text x="24.6" y="57.1">10k-B</text>
<text x="128.7" y="63.1">Programmer</text>
<text x="67.9" y="69.5">R2</text>
<text x="67.9" y="74.3">16M</text>
<text x="67.9" y="72.4">16M</text>
<text x="150.7" y="77.4">U1</text>
<text x="69.8" y="79.4">C1</text>
<text x="69.8" y="86.4">1pF</text>
<text x="69.8" y="84.5">1pF</text>
<text x="103" y="95.7">ADC</text>
<text x="20.4" y="99.4">P1</text>
<text x="44.1" y="100.6">R1</text>
<text x="66.3" y="97.5">OP_AMP</text>
<text x="20.4" y="107.1">BNC</text>
<text x="44.1" y="105.4">16k</text>
<text x="44.1" y="103.6">16k</text>
<text x="66.3" y="106.7">Op_Amp_EE3102</text>
<text x="103" y="106.7">ADC</text>
<text x="244.1" y="105">C2</text>
<text x="244.1" y="112">10uF</text>
<text x="244.1" y="110.2">10uF</text>
<text x="150.7" y="117.7">PIC32MX250F128B-I/SP</text>
<text x="167" y="119.7">C5</text>
<text x="178" y="117.9">C3</text>
<text x="24.1" y="125">P2</text>
<text x="167" y="124.8">0.1uF</text>
<text x="178" y="124.8">0.1uF</text>
<text x="178" y="123">0.1uF</text>
<text x="145.8" y="130.3">R4</text>
<text x="167" y="126.7">0.1uF</text>
<text x="24.1" y="134.2">Breakout</text>
<text x="99.3" y="132.3">U3</text>
<text x="139.5" y="133.6">R3</text>
<text x="139.5" y="136.5">10k</text>
<text x="145.8" y="134">1K</text>
<text x="145.8" y="132.1">1k</text>
<text x="150.5" y="132.5">C4</text>
<text x="150.5" y="137.6">0.1uF</text>
<text x="224.1" y="134.2">P3</text>
<text x="97.5" y="143.3">(Volt Reg) LM1085IT-3.3</text>
<text x="139.5" y="138.4">10k</text>
<text x="150.5" y="139.5">0.1uF</text>
<text x="163.5" y="147">LCD</text>
<text x="224.1" y="148.8">FTDI Cable</text>
<text x="163.5" y="159.8">LCD</text>
<text x="27.8" y="169">P5</text>
<text x="27.8" y="170.8">USB BU</text>
<text x="55.1" y="170.1">J1</text>
</g>
<g font-size="1.7" fill="#262626">
<text x="44.3" y="49.9">GND</text>
<text x="22.3" y="64.6">GND</text>
<text x="145.5" y="63.7">GND</text>
<text x="59" y="108.5">GND</text>
<text x="128.7" y="108.5">GND</text>
<text x="20.4" y="114">GND</text>
<text x="248" y="117.7">GND</text>
<text x="158.4" y="135.1">GND</text>
<text x="218.6" y="132.3">GND</text>
<text x="33.3" y="141.5">GND</text>
<text x="103" y="150.6">GND</text>
<text x="46.1" y="159.8">GND</text>
<text x="20.4" y="163.4">GND</text>
<text x="148.9" y="163.4">GND</text>
</g>
<g font-size="1.3">
<text x="55" y="159.7" transform="rotate(-90 55 159.7)">Shell</text>
<text x="58.7" y="158.7" transform="rotate(-90 58.7 158.7)">5</text>
<text x="60.5" y="158.7" transform="rotate(-90 60.5 158.7)">4</text>
<text x="62.4" y="158.7" transform="rotate(-90 62.4 158.7)">3</text>
<text x="64.2" y="158.7" transform="rotate(-90 64.2 158.7)">2</text>
<text x="66" y="158.7" transform="rotate(-90 66 158.7)">1</text>
<text x="55.7" y="164.8" transform="rotate(-90 55.7 164.8)">Shield</text>
<text x="59.4" y="164.3" transform="rotate(-90 59.4 164.3)">GND</text>
<text x="61.2" y="162.8" transform="rotate(-90 61.2 162.8)">ID</text>
<text x="63.1" y="163.1" transform="rotate(-90 63.1 163.1)">D+</text>
<text x="64.9" y="162.8" transform="rotate(-90 64.9 162.8)">D-</text>
<text x="66.8" y="165" transform="rotate(-90 66.8 165)">VBUS</text>
</g>
<text font-size="1.3" fill="#0e0e0e" x="55.1" y="171.6">USB</text>
</svg>
